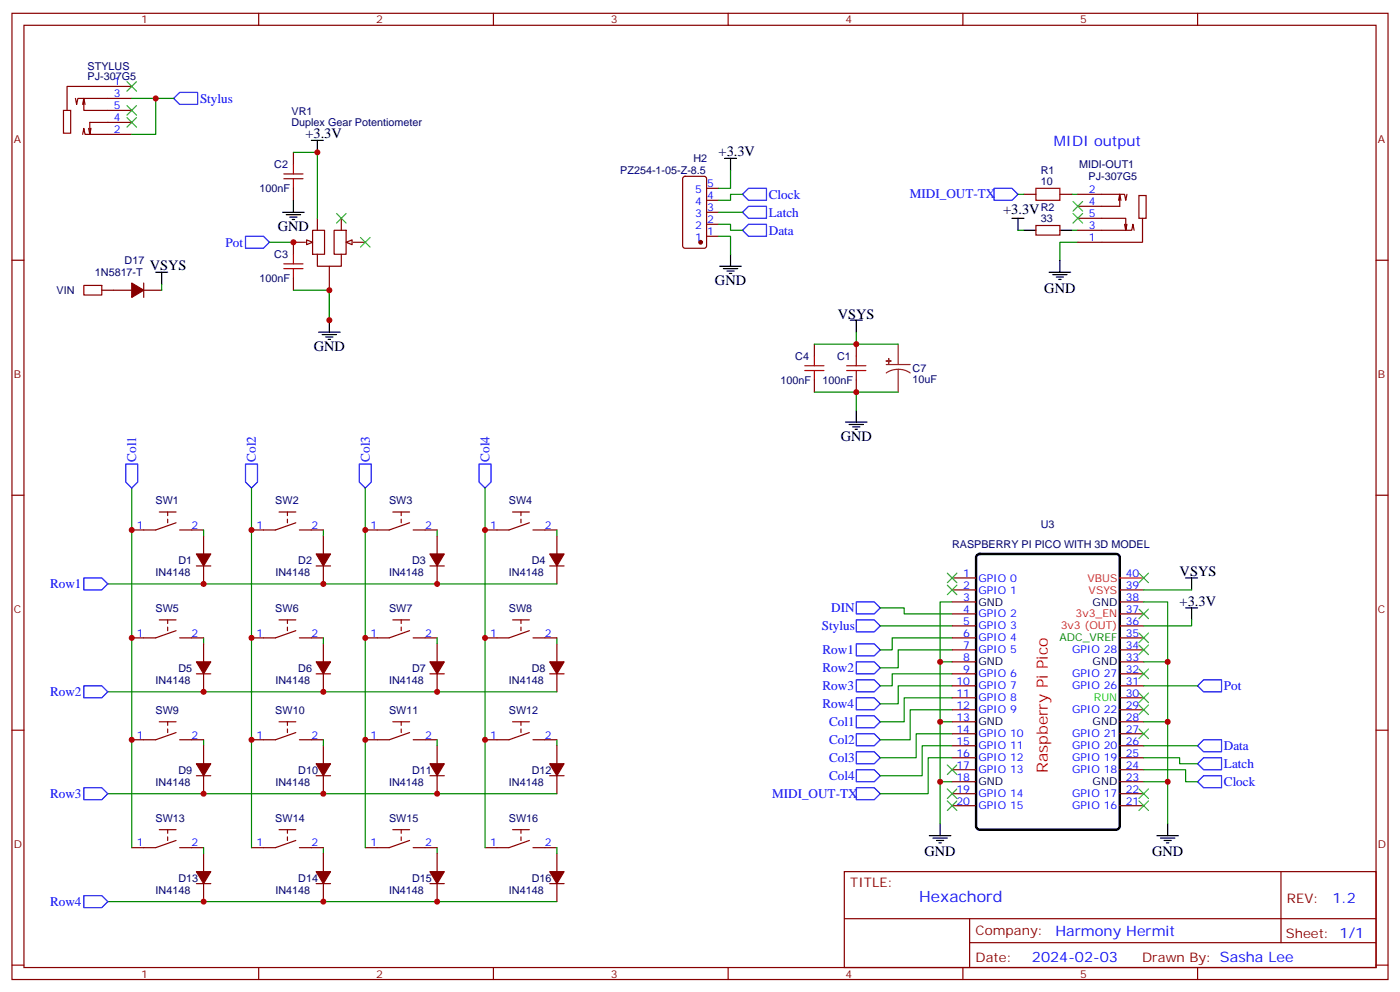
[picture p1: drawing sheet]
<svg xmlns="http://www.w3.org/2000/svg" width="412mm" height="292mm" viewBox="0 0 412 292" stroke-linecap="round" stroke-linejoin="round" font-family="sans-serif">
<g fill="none" stroke="#870000" stroke-width=".35">
<path d="M3.5 3.9h405.4v284.4h-405.4zM7.1 7.4h398.2v277.3h-398.2zM76.2 3.9v3.5M145.3 3.9v3.5M214.5 3.9v3.5M283.6 3.9v3.5M352.8 3.9v3.5M18.7 32.5h2.1v6.7h-2.1zM22.2 29l.4 1.7 .3-1.7h15.9M24.3 30.7l.4-1.7v3.5h14.1M24.3 39.5l.4-1.7 .3 1.7h13.8M24.7 29l.3 1.7"/>
<path d="M26.1 37.8l.4 1.7M38.8 36h-12.3v3.5l.3-1.7M38.8 25.4h-19v7.1M301.6 57.2h3.6M312.2 57.2h3.5M317.5 57.2h13.8l.3 1.7 .4-1.7M329.5 58.9l.3-1.7v3.5h-12.3M329.8 57.2l.4 1.7M335.5 57.5h2.1v6.7h-2.1zM3.5 76.6h3.6M305.2 66.4h7v2.8h-7zM317.5 67.8h15.9l.3-1.8 .4 1.8"/>
<path d="M317.5 64.2h14.1v3.6l.4-1.8M331.3 66l.3 1.8M336.5 64.2v7.1h-19M405.3 76.6h3.6M24.7 84h5.3v2.8h-5.3zM30 85.4h8.8M42.3 85.4h5.3M42.3 83.3v4.2M3.5 145.7h3.6M46.9 150.7h5M49.4 150.7v1M49.4 152.8v1"/>
<path d="M51.9 153.8l-6 2.2h-7.1M52.9 156h7.1M60 157.7v5.3M82.2 150.7h4.9M84.7 150.7v1M84.7 152.8v1M87.1 153.8l-6 2.2h-7M88.2 156h7M95.2 157.7v5.3M115.7 150.7h4.9M118.2 150.7v1M118.2 152.8v1"/>
<path d="M120.6 153.8l-5.9 2.2h-7.1M121.7 156h7.1M128.8 157.7v5.3M151 150.7h4.9M153.5 150.7v1M153.5 152.8v1M155.9 153.8l-6 2.2h-7M157 156h7M164 157.7v5.3M405.3 145.7h3.6M57.9 166.5h4.2M60 166.5v5.3"/>
<path d="M93.1 166.5h4.3M95.2 166.5v5.3M126.6 166.5h4.3M128.8 166.5v5.3M161.9 166.5h4.3M164 166.5v5.3M280.5 170.1h7M280.5 173.6h7M280.5 177.1h7M329.8 173.6h7.1M329.8 177.1h7.1M46.9 182.4h5"/>
<path d="M49.4 182.4v1.1M49.4 184.5v1.1M51.9 185.6l-6 2.1h-7.1M52.9 187.7h7.1M57.9 198.3h4.2M60 189.5v5.3M60 198.3v5.3M82.2 182.4h4.9M84.7 182.4v1.1M84.7 184.5v1.1M87.1 185.6l-6 2.1h-7M88.2 187.7h7"/>
<path d="M93.1 198.3h4.3M95.2 189.5v5.3M95.2 198.3v5.3M115.7 182.4h4.9M118.2 182.4v1.1M118.2 184.5v1.1M120.6 185.6l-5.9 2.1h-7.1M121.7 187.7h7.1M126.6 198.3h4.3M128.8 189.5v5.3M128.8 198.3v5.3M151 182.4h4.9"/>
<path d="M153.5 182.4v1.1M153.5 184.5v1.1M155.9 185.6l-6 2.1h-7M157 187.7h7M161.9 198.3h4.3M164 189.5v5.3M164 198.3v5.3M280.5 180.7h7M280.5 184.2h7M280.5 187.7h7M280.5 191.2h7M280.5 194.8h7"/>
<path d="M280.5 198.3h7M329.8 180.7h7.1M329.8 184.2h7.1M329.8 187.7h7.1M329.8 191.2h7.1M329.8 194.8h7.1M329.8 198.3h7.1M3.5 214.9h3.6M46.9 212.4h5M49.4 212.4v1.1M49.4 214.5v1.1M51.9 215.6l-6 2.1h-7.1"/>
<path d="M52.9 217.7h7.1M60 219.5v5.3M82.2 212.4h4.9M84.7 212.4v1.1M84.7 214.5v1.1M87.1 215.6l-6 2.1h-7M88.2 217.7h7M95.2 219.5v5.3M115.7 212.4h4.9M118.2 212.4v1.1M118.2 214.5v1.1M120.6 215.6l-5.9 2.1h-7.1"/>
<path d="M121.7 217.7h7.1M128.8 219.5v5.3M151 212.4h4.9M153.5 212.4v1.1M153.5 214.5v1.1M155.9 215.6l-6 2.1h-7M157 217.7h7M164 219.5v5.3M280.5 201.8h7M280.5 205.4h7M280.5 208.9h7M280.5 212.4h7"/>
<path d="M280.5 215.9h7M280.5 219.5h7M329.8 201.8h7.1M329.8 205.4h7.1M329.8 208.9h7.1M329.8 212.4h7.1M329.8 215.9h7.1M329.8 219.5h7.1M405.3 214.9h3.6M57.9 228.3h4.2M60 228.3v5.3M93.1 228.3h4.3"/>
<path d="M95.2 228.3v5.3M126.6 228.3h4.3M128.8 228.3v5.3M161.9 228.3h4.3M164 228.3v5.3M280.5 223h7M280.5 226.5h7M280.5 230h7M280.5 233.6h7M280.5 237.1h7M329.8 223h7.1M329.8 226.5h7.1"/>
<path d="M329.8 230h7.1M329.8 233.6h7.1M329.8 237.1h7.1M46.9 244.2h5M49.4 244.2v1M49.4 246.3v1M51.9 247.3l-6 2.1h-7.1M52.9 249.4h7.1M60 251.2v5.3M82.2 244.2h4.9M84.7 244.2v1M84.7 246.3v1"/>
<path d="M87.1 247.3l-6 2.1h-7M88.2 249.4h7M95.2 251.2v5.3M115.7 244.2h4.9M118.2 244.2v1M118.2 246.3v1M120.6 247.3l-5.9 2.1h-7.1M121.7 249.4h7.1M128.8 251.2v5.3M151 244.2h4.9M153.5 244.2v1M153.5 246.3v1"/>
<path d="M155.9 247.3l-6 2.1h-7M157 249.4h7M164 251.2v5.3M248.7 256.5h156.6v28.2h-156.6zM377.3 256.5v20.9M57.9 260h4.2M60 260v5.3M93.1 260h4.3M95.2 260v5.3M126.6 260h4.3M128.8 260v5.3M161.9 260h4.3"/>
<path d="M164 260v5.3M248.7 270.4h156.5M285.6 277.4h119.6M285.6 270.4v14.1M3.5 284h3.6M76.2 284.7v3.6M145.3 284.7v3.6M214.5 284.7v3.6M283.6 284.7v3.6M352.8 284.7v3.6M405.3 284h3.6"/>
</g>
<path d="M287.7 163.5l.9-.5h40.2l.6 .2 .4 .5v79.4l-.2 .6-.5 .4-40.5 .1-.7-.3-.3-.5-.1-79.3z" fill="none" stroke="#000" stroke-width=".71"/>
<path d="M329.8 170.1h7.1" fill="none" stroke="#f00" stroke-width=".35"/>
<g fill="#870000" stroke="#870000" stroke-width=".35">
<path d="M57.9 163h4.2l-2.1 3.5z"/>
<path d="M57.9 194.8h4.2l-2.1 3.5z"/>
<path d="M57.9 256.5h4.2l-2.1 3.5z"/>
<path d="M57.9 224.8h4.2l-2.1 3.5z"/>
<path d="M93.1 224.8h4.3l-2.2 3.5z"/>
<path d="M93.1 256.5h4.3l-2.2 3.5z"/>
<path d="M93.1 194.8h4.3l-2.2 3.5z"/>
<path d="M93.1 163h4.3l-2.2 3.5z"/>
<path d="M161.9 163h4.3l-2.2 3.5z"/>
<path d="M161.9 194.8h4.3l-2.2 3.5z"/>
<path d="M161.9 256.5h4.3l-2.2 3.5z"/>
<path d="M161.9 224.8h4.3l-2.2 3.5z"/>
<path d="M126.6 224.8h4.3l-2.1 3.5z"/>
<path d="M126.6 256.5h4.3l-2.1 3.5z"/>
<path d="M126.6 194.8h4.3l-2.1 3.5z"/>
<path d="M126.6 163h4.3l-2.1 3.5z"/>
<path d="M38.8 83.3l3.5 2.1-3.5 2.1z"/>
</g>
<g fill="none" stroke="#008700" stroke-width=".35">
<path d="M38.8 29h7.1v10.5h-7.1M45.9 29h5.3M299.9 57.2h1.7M315.7 57.2h1.8M299.9 67.8h1.7M315.7 67.8h1.8M317.5 71.3h-5.3v5.3M47.6 83.6v1.8M38.8 143.6v105.8M60 156v1.7M74.1 143.6v105.8M95.2 156v1.7"/>
<path d="M107.6 143.6v105.8M128.8 156v1.7M142.9 143.6v105.8M164 156v1.7M31.7 171.8h132.3M280.5 177.1h-3.6v52.9h3.6M336.9 177.1h7.1v52.9h-7.1M336.9 173.6h14.1M60 187.7v1.8M95.2 187.7v1.8M128.8 187.7v1.8M164 187.7v1.8"/>
<path d="M276.9 194.8h3.6M280.5 187.7h-17.7v3.5h-3.5M280.5 191.2h-15.9v5.3h-5.3M280.5 198.3h-17.7v3.5h-3.5M336.9 194.8h7.1M351 182.4v1.8h-14.1M31.7 203.6h132.3M60 217.7v1.8M95.2 217.7v1.8M128.8 217.7v1.8M164 217.7v1.8M276.9 212.4h3.6"/>
<path d="M280.5 201.8h-15.9v5.3h-5.3M280.5 205.4h-14.2v7h-7M280.5 208.9h-12.4v8.8h-8.8M280.5 215.9h-10.6v7.1h-10.6M280.5 219.5h-8.9v8.8h-12.3M336.9 212.4h7.1M336.9 219.5h15.9M31.7 233.6h132.3M280.5 223h-7.1v10.6h-14.1M336.9 223h10.6v1.8h5.3M336.9 226.5h12.3v3.5h3.6M344 230v12.4"/>
<path d="M60 249.4v1.8M95.2 249.4v1.8M128.8 249.4v1.8M164 249.4v1.8M31.7 265.3h132.3"/>
</g>
<g fill="none" stroke="#000" stroke-width=".35">
<path d="M298.1 64.2h3.5M299.9 64.2v3.6M301.6 67.8h3.6M312.2 76.6v3.5M312.2 67.8h3.5M45.9 80.1h3.5M47.6 80.1v3.5M309 80.1h6.4M310.1 80.8h4.2M311.1 81.5h2.2M311.9 82.2h.7M349.2 178.9h3.6"/>
<path d="M349.2 170.1h3.6M351 170.1v3.5M351 178.9v3.5M340.8 245.9h6.3M341.8 246.6h4.3M342.9 247.3h2.1M343.6 248h.7M344 242.4v3.5"/>
</g>
<g fill="none" stroke="#00f" stroke-width=".35">
<path d="M52.9 27.2h5.3v3.5h-5.3l-1.7-1.7zM292.8 55.4h5.3l1.8 1.8-1.8 1.7h-5.3zM37 136.6h3.6v5.3l-1.8 1.7-1.8-1.7zM72.3 136.6h3.5v5.3l-1.7 1.7-1.8-1.7zM105.8 136.6h3.6v5.3l-1.8 1.7-1.8-1.7zM141.1 136.6h3.5v5.3l-1.7 1.7-1.8-1.7zM24.7 170.1h5.3l1.7 1.7-1.7 1.8h-5.3zM252.2 189.5h5.3l1.8 1.7-1.8 1.8h-5.3zM252.2 194.8h5.3l1.8 1.7-1.8 1.8h-5.3zM252.2 182.4h5.3l1.8 1.8-1.8 1.7h-5.3zM24.7 201.8h5.3l1.7 1.8-1.7 1.8h-5.3zM252.2 200.1h5.3l1.8 1.7-1.8 1.8h-5.3z"/>
<path d="M252.2 205.4h5.3l1.8 1.7-1.8 1.8h-5.3zM252.2 210.6h5.3l1.8 1.8-1.8 1.8h-5.3zM252.2 215.9h5.3l1.8 1.8-1.8 1.8h-5.3zM354.5 217.7h5.3v3.5h-5.3l-1.7-1.7zM24.7 231.8h5.3l1.7 1.8-1.7 1.7h-5.3zM252.2 231.8h5.3l1.8 1.8-1.8 1.7h-5.3zM252.2 221.2h5.3l1.8 1.8-1.8 1.8h-5.3zM252.2 226.5h5.3l1.8 1.8-1.8 1.7h-5.3zM352.8 224.8l1.7-1.8h5.3v3.5h-5.3zM354.5 228.3h5.3v3.5h-5.3l-1.7-1.8zM24.7 263.6h5.3l1.7 1.7-1.7 1.8h-5.3z"/>
</g>
<path d="M305.2 55.4h7v3.5h-7z" fill="none" stroke="#a10000" stroke-width=".35"/>
<g fill="none" stroke="#3c3" stroke-width=".35">
<path d="M37.4 24l2.8 2.8M37.4 31.1l2.8 2.8M37.4 34.6l2.8 2.8M40.2 24l-2.8 2.8M40.2 31.1l-2.8 2.8M40.2 34.6l-2.8 2.8M316.1 59.3l2.8 2.8M318.9 59.3l-2.8 2.8M316.1 62.8l2.8 2.9M318.9 62.8l-2.8 2.9M279 168.7l2.9 2.8M281.9 168.7l-2.9 2.8"/>
<path d="M335.5 179.2l2.8 2.9M335.5 168.7l2.8 2.8M338.3 179.2l-2.8 2.9M338.3 168.7l-2.8 2.8M335.5 196.9l2.8 2.8M335.5 189.8l2.8 2.9M335.5 186.3l2.8 2.8M338.3 196.9l-2.8 2.8M338.3 189.8l-2.8 2.9M338.3 186.3l-2.8 2.8M335.5 214.5l2.8 2.8M335.5 207.5l2.8 2.8"/>
<path d="M335.5 203.9l2.8 2.9M338.3 214.5l-2.8 2.8M338.3 207.5l-2.8 2.8M338.3 203.9l-2.8 2.9M279 235.7l2.9 2.8M279 232.2l2.9 2.8M279 225.1l2.9 2.8M281.9 235.7l-2.9 2.8M281.9 232.2l-2.9 2.8M281.9 225.1l-2.9 2.8M335.5 232.2l2.8 2.8M338.3 232.2l-2.8 2.8"/>
</g>
<path d="M90.3 70.6l1.8 .7-1.8 .7z" fill="#f0f0f0" stroke="#870000" stroke-width=".35"/>
<path d="M86.4 71.3h3.6M93.5 64.2v3.6M100.5 64.2v3.6M104.1 71.3h3.5" fill="none" stroke="#900" stroke-width=".35"/>
<path d="M92.1 67.8h3.5v7h-3.5zM98.4 67.8h3.6v7h-3.6z" fill="none" stroke="#870000" stroke-width=".35"/>
<path d="M102 71.3l1.7-.7v1.4z" fill="#f0f0f0" stroke="#870000" stroke-width=".35"/>
<path d="M93.5 74.8v3.6h7v-3.6" fill="none" stroke="#900" stroke-width=".35"/>
<g fill="none" stroke="#870000" stroke-width=".35">
<path d="M86.4 44.8v3.6M86.4 55.4v3.5M201.3 52.1l.5-.2h5.6l.7 .4v20.1l-.4 .6-5.9 .1-.7-.5v-20zM208.1 58.9h3.6M208.1 55.4h3.6M86.4 71.3v3.5M97 78.4v7M208.1 69.5h3.6M208.1 66h3.6M208.1 62.5h3.6M86.4 81.9v3.5M239.9 101.3v3.5"/>
<path d="M239.9 111.9v3.5M252.2 101.3v3.5M252.2 111.9v3.5"/>
</g>
<g fill="none" stroke="#a10000" stroke-width=".35">
<path d="M83.6 51.2h5.7M83.6 52.6h5.7M86.4 48.4v2.8M86.4 52.6v2.8M83.6 77.6h5.7M83.6 79.1h5.7M86.4 74.8v2.8M86.4 79.1v2.8M237.1 107.6h5.6M237.1 109h5.6M239.9 104.8v2.8M239.9 109v2.9"/>
<path d="M249.4 107.6h5.7M249.4 109h5.7M252.2 104.8v2.8M252.2 109v2.9"/>
</g>
<g fill="none" stroke="#000" stroke-width=".35">
<path d="M86.4 58.9v3.6M91.7 41.3h3.5M93.5 41.3v3.5M213.4 46.6h3.6M215.2 46.6v3.5M83.3 62.5h6.3M84.3 63.2h4.2M85.4 63.9h2.1M86.1 64.6h.7M212 78.4h6.4M213.1 79.1h4.2M214.1 79.8h2.2"/>
<path d="M215.2 74.8v3.6M93.8 97.8h6.4M94.9 98.5h4.2M96 99.2h2.1M96.7 99.9h.7M97 94.2v3.6M214.8 80.5h.7M250.5 94.2h3.5M252.2 94.2v3.6M249.1 124.2h6.3M250.1 124.9h4.3M251.2 125.6h2.1"/>
<path d="M251.9 126.3h.7M252.2 120.7v3.5M273.8 245.9h6.3M274.8 246.6h4.2M275.9 247.3h2.1M276.6 248h.7M276.9 242.4v3.5"/>
</g>
<g fill="none" stroke="#008700" stroke-width=".35">
<path d="M86.4 44.8h7.1v19.4M215.2 50.1v5.3h-3.5M218.7 57.2h-3.5v1.7h-3.5M79.4 71.3h7M211.7 69.5h3.5v5.3M211.7 66h3.5v1.8h3.5M211.7 62.5h7M86.4 85.4h10.6v8.8v-8.8M252.2 97.8v3.5M239.9 115.4h24.7M239.9 101.3h24.7M252.2 115.4v5.3"/>
<path d="M259.3 178.9h7v1.8h14.2M259.3 184.2h21.2M336.9 201.8h15.9M276.9 230v12.4"/>
</g>
<path d="M99.1 62.8l2.9 2.9M102 62.8l-2.9 2.9M106.2 69.9l2.8 2.8M109 69.9l-2.8 2.8M279 172.2l2.9 2.8M281.9 172.2l-2.9 2.8M335.5 235.7l2.8 2.8M338.3 235.7l-2.8 2.8" fill="none" stroke="#3c3" stroke-width=".35"/>
<circle cx="206.4" cy="71.3" r=".53" fill="#870000" stroke="#870000" stroke-width=".35"/>
<path d="M218.7 57.2l1.8-1.8h5.3v3.5h-5.3zM72.3 69.5h5.3l1.8 1.8-1.8 1.8h-5.3zM218.7 62.5l1.8-1.8h5.3v3.5h-5.3zM218.7 67.8l1.8-1.8h5.3v3.5h-5.3zM252.2 177.1h5.3l1.8 1.8-1.8 1.8h-5.3zM352.8 201.8l1.7-1.7h5.3v3.5h-5.3z" fill="none" stroke="#00f" stroke-width=".35"/>
<path d="M261.1 107.3h7M264.6 108.7l1.8 .2 1.7 .8M264.6 108.7l-1.9 .2-1.6 .8M264.6 101.3v6M264.6 108.7v6.7" fill="none" stroke="#8c2424" stroke-width=".35"/>
<g fill="#8c2424" stroke="#8c2424" stroke-width=".35">
<path d="M261.1 106.2l1.4 .1z"/>
<path d="M261.8 105.5v1.4z"/>
</g>
<g fill="#c00">
<circle cx="38.8" cy="187.7" r=".88"/>
<circle cx="38.8" cy="217.7" r=".88"/>
<circle cx="95.3" cy="265.3" r=".88"/>
<circle cx="128.8" cy="265.3" r=".88"/>
<circle cx="60" cy="265.3" r=".88"/>
<circle cx="38.8" cy="156" r=".88"/>
<circle cx="74.1" cy="217.7" r=".88"/>
<circle cx="74.1" cy="187.7" r=".88"/>
<circle cx="74.1" cy="156" r=".88"/>
<circle cx="107.6" cy="217.7" r=".88"/>
<circle cx="107.6" cy="187.7" r=".88"/>
<circle cx="107.6" cy="156" r=".88"/>
<circle cx="142.9" cy="156" r=".88"/>
<circle cx="142.9" cy="187.7" r=".88"/>
<circle cx="142.9" cy="217.7" r=".88"/>
<circle cx="45.9" cy="29" r=".88"/>
<circle cx="344" cy="212.4" r=".88"/>
<circle cx="344" cy="194.8" r=".88"/>
<circle cx="344" cy="230" r=".88"/>
<circle cx="276.9" cy="194.8" r=".88"/>
<circle cx="276.9" cy="212.4" r=".88"/>
<circle cx="60" cy="171.8" r=".88"/>
<circle cx="128.8" cy="171.8" r=".88"/>
<circle cx="95.3" cy="171.8" r=".88"/>
<circle cx="60" cy="203.6" r=".88"/>
<circle cx="128.8" cy="203.6" r=".88"/>
<circle cx="95.3" cy="203.6" r=".88"/>
<circle cx="60" cy="233.6" r=".88"/>
<circle cx="128.8" cy="233.6" r=".88"/>
<circle cx="95.3" cy="233.6" r=".88"/>
<circle cx="93.5" cy="44.8" r=".88"/>
<circle cx="97" cy="94.2" r=".88"/>
<circle cx="97" cy="85.4" r=".88"/>
<circle cx="86.4" cy="71.3" r=".88"/>
<circle cx="276.9" cy="230" r=".88"/>
<circle cx="252.2" cy="115.4" r=".88"/>
<circle cx="252.2" cy="101.3" r=".88"/>
</g>
<text font-size="4.6" fill="#f00" x="308.7" y="227.5" transform="rotate(-90 308.7 227.5)">Raspberry Pi Pico</text>
<text font-size="4.6" fill="#00f" x="270.8" y="265.5">Hexachord</text>
<g font-size="4.2">
<text x="90" y="40.6">+3.3V</text>
<text x="211.7" y="45.9">+3.3V</text>
<text x="295.5" y="63.1">+3.3V</text>
<text x="81.8" y="68.1">GND</text>
<text x="44.1" y="79.4">VSYS</text>
<text x="210.6" y="84">GND</text>
<text x="307.6" y="86.1">GND</text>
<text x="246.8" y="93.9">VSYS</text>
<text x="92.4" y="103.4">GND</text>
<text x="247.6" y="129.9">GND</text>
<text x="347.5" y="169.4">VSYS</text>
<text x="347.5" y="178.2">+3.3V</text>
<text x="272.3" y="251.9">GND</text>
<text x="339.4" y="251.9">GND</text>
</g>
<g font-size="4.2" fill="#00f">
<text x="310.4" y="43.1">MIDI output</text>
<text x="392.5" y="265.8">1.2</text>
<text x="310.9" y="275.3">Harmony Hermit</text>
<text x="304" y="283.1">2024-02-03</text>
</g>
<g font-size="3.9" fill="#00f">
<text x="58.9" y="30.2">Stylus</text>
<text x="226.5" y="58.4">Clock</text>
<text x="268" y="58.4">MIDI_OUT-TX</text>
<text x="226.5" y="63.7">Latch</text>
<text x="226.5" y="69">Data</text>
<text x="66.5" y="72.6">Pot</text>
<text x="40.1" y="135.9" transform="rotate(-90 40.1 135.9)">Col1</text>
<text x="75.4" y="135.9" transform="rotate(-90 75.4 135.9)">Col2</text>
<text x="108.9" y="135.9" transform="rotate(-90 108.9 135.9)">Col3</text>
<text x="144.2" y="135.9" transform="rotate(-90 144.2 135.9)">Col4</text>
<text x="14.8" y="173.1">Row1</text>
<text x="242.1" y="185.4">Stylus</text>
<text x="244.8" y="180.1">DIN</text>
<text x="242.3" y="192.5">Row1</text>
<text x="242.3" y="197.8">Row2</text>
<text x="242.3" y="203.1">Row3</text>
<text x="360.5" y="203.1">Pot</text>
<text x="14.8" y="204.9">Row2</text>
<text x="242.3" y="208.4">Row4</text>
<text x="244.2" y="213.7">Col1</text>
<text x="244.2" y="219">Col2</text>
<text x="360.5" y="220.7">Data</text>
<text x="244.2" y="224.3">Col3</text>
<text x="360.5" y="226">Latch</text>
<text x="244.2" y="229.6">Col4</text>
<text x="360.5" y="231.3">Clock</text>
<text x="14.8" y="234.8">Row3</text>
<text x="227.4" y="234.8">MIDI_OUT-TX</text>
<text x="14.8" y="266.6">Row4</text>
</g>
<g font-size="3.9" fill="#800">
<text x="250.5" y="261.1">TITLE:</text>
<text x="379.1" y="265.8">REV:</text>
<text x="287.4" y="275.3">Company:</text>
<text x="378.7" y="275.9">Sheet: 1/1</text>
<text x="287.4" y="283">Date:</text>
<text x="336.4" y="283.1">Drawn By: Sasha Lee</text>
</g>
<g font-size="3.2" fill="#800">
<text x="41.6" y="6.9">1</text>
<text x="110.8" y="6.9">2</text>
<text x="179.9" y="6.9">3</text>
<text x="249.1" y="6.9">4</text>
<text x="318.2" y="6.9">5</text>
<text x="4.1" y="42">A</text>
<text x="405.9" y="42">A</text>
<text x="4.1" y="111.2">B</text>
<text x="405.9" y="111.2">B</text>
<text x="4.1" y="180.3">C</text>
<text x="405.9" y="180.3">C</text>
<text x="4.1" y="249.4">D</text>
<text x="405.9" y="249.4">D</text>
<text x="41.6" y="287.7">1</text>
<text x="110.8" y="287.7">2</text>
<text x="179.9" y="287.7">3</text>
<text x="249.1" y="287.7">4</text>
<text x="318.2" y="287.7">5</text>
</g>
<g font-size="3.2" fill="#000080">
<text x="25.8" y="23.7">PJ-307G5</text>
<text x="25.8" y="20.5">STYLUS</text>
<text x="85.9" y="34">VR1</text>
<text x="85.9" y="37.1">Duplex Gear Potentiometer</text>
<text x="204.3" y="47.7">H2</text>
<text x="80.8" y="49.5">C2</text>
<text x="182.7" y="51.3">PZ254-1-05-Z-8.5</text>
<text x="306.6" y="51.2">R1</text>
<text x="317.9" y="49.5">MIDI-OUT1</text>
<text x="320.7" y="53">PJ-307G5</text>
<text x="76.5" y="56.6">100nF</text>
<text x="306.6" y="54.4">10</text>
<text x="306.6" y="65.3">33</text>
<text x="306.6" y="62.1">R2</text>
<text x="36.7" y="77.7">D17</text>
<text x="80.8" y="76">C3</text>
<text x="28" y="81.3">1N5817-T</text>
<text x="76.5" y="83">100nF</text>
<text x="16.7" y="86.6">VIN</text>
<text x="234.3" y="106">C4</text>
<text x="246.6" y="106">C1</text>
<text x="229.9" y="113">100nF</text>
<text x="242.3" y="113">100nF</text>
<text x="268.8" y="112.7">10uF</text>
<text x="268.8" y="109.5">C7</text>
<text x="45.8" y="148.3">SW1</text>
<text x="81.1" y="148.3">SW2</text>
<text x="114.6" y="148.3">SW3</text>
<text x="149.9" y="148.3">SW4</text>
<text x="306.6" y="155.3">U3</text>
<text x="280.5" y="161.3">RASPBERRY PI PICO WITH 3D MODEL</text>
<text x="52.6" y="165.9">D1</text>
<text x="87.9" y="165.9">D2</text>
<text x="121.4" y="165.9">D3</text>
<text x="156.6" y="165.9">D4</text>
<text x="45.8" y="169.5">IN4148</text>
<text x="81.1" y="169.5">IN4148</text>
<text x="114.6" y="169.5">IN4148</text>
<text x="149.9" y="169.5">IN4148</text>
<text x="45.8" y="180">SW5</text>
<text x="81.1" y="180">SW6</text>
<text x="114.6" y="180">SW7</text>
<text x="149.9" y="180">SW8</text>
<text x="52.6" y="197.7">D5</text>
<text x="87.9" y="197.7">D6</text>
<text x="121.4" y="197.7">D7</text>
<text x="156.6" y="197.7">D8</text>
<text x="45.8" y="201.2">IN4148</text>
<text x="81.1" y="201.2">IN4148</text>
<text x="114.6" y="201.2">IN4148</text>
<text x="149.9" y="201.2">IN4148</text>
<text x="45.8" y="210">SW9</text>
<text x="81.1" y="210">SW10</text>
<text x="114.6" y="210">SW11</text>
<text x="149.9" y="210">SW12</text>
<text x="52.6" y="227.7">D9</text>
<text x="87.9" y="227.7">D10</text>
<text x="121.4" y="227.7">D11</text>
<text x="156.6" y="227.7">D12</text>
<text x="45.8" y="231.2">IN4148</text>
<text x="81.1" y="231.2">IN4148</text>
<text x="114.6" y="231.2">IN4148</text>
<text x="149.9" y="231.2">IN4148</text>
<text x="45.8" y="241.8">SW13</text>
<text x="81.1" y="241.8">SW14</text>
<text x="114.6" y="241.8">SW15</text>
<text x="149.9" y="241.8">SW16</text>
<text x="45.8" y="262.9">IN4148</text>
<text x="52.6" y="259.4">D13</text>
<text x="81.1" y="262.9">IN4148</text>
<text x="87.9" y="259.4">D14</text>
<text x="114.6" y="262.9">IN4148</text>
<text x="121.4" y="259.4">D15</text>
<text x="149.9" y="262.9">IN4148</text>
<text x="156.6" y="259.4">D16</text>
</g>
<g font-size="3.2" fill="#00f">
<text x="33.5" y="28.6">3</text>
<text x="33.5" y="25.1">1</text>
<text x="33.5" y="35.7">4</text>
<text x="33.5" y="32.1">5</text>
<text x="33.5" y="39.2">2</text>
<text x="204.8" y="56.8">5</text>
<text x="208.3" y="58.6">4</text>
<text x="208.3" y="55.1">5</text>
<text x="320.8" y="56.8">2</text>
<text x="204.8" y="63.9">3</text>
<text x="204.8" y="60.4">4</text>
<text x="208.3" y="65.7">2</text>
<text x="208.3" y="62.1">3</text>
<text x="320.8" y="60.4">4</text>
<text x="320.8" y="63.9">5</text>
<text x="204.8" y="70.9">1</text>
<text x="204.8" y="67.4">2</text>
<text x="208.3" y="69.2">1</text>
<text x="320.8" y="67.4">3</text>
<text x="320.8" y="70.9">1</text>
<text x="40.3" y="155.6">1</text>
<text x="56.4" y="155.6">2</text>
<text x="75.6" y="155.6">1</text>
<text x="91.7" y="155.6">2</text>
<text x="109.1" y="155.6">1</text>
<text x="125.2" y="155.6">2</text>
<text x="144.4" y="155.6">1</text>
<text x="160.5" y="155.6">2</text>
<text x="283.7" y="169.7">1</text>
<text x="283.7" y="173.2">2</text>
<text x="288.2" y="171.1">GPIO 0</text>
<text x="331.6" y="173.2">39</text>
<text x="331.6" y="169.7">40</text>
<text x="283.7" y="176.8">3</text>
<text x="288.2" y="174.7">GPIO 1</text>
<text x="331.6" y="176.8">38</text>
<text x="283.7" y="180.3">4</text>
<text x="283.7" y="183.8">5</text>
<text x="288.2" y="181.7">GPIO 2</text>
<text x="288.2" y="185.2">GPIO 3</text>
<text x="331.6" y="183.8">36</text>
<text x="331.6" y="180.3">37</text>
<text x="40.3" y="187.4">1</text>
<text x="56.4" y="187.4">2</text>
<text x="75.6" y="187.4">1</text>
<text x="91.7" y="187.4">2</text>
<text x="109.1" y="187.4">1</text>
<text x="125.2" y="187.4">2</text>
<text x="144.4" y="187.4">1</text>
<text x="160.5" y="187.4">2</text>
<text x="283.7" y="187.4">6</text>
<text x="283.7" y="190.9">7</text>
<text x="288.2" y="188.8">GPIO 4</text>
<text x="331.6" y="190.9">34</text>
<text x="331.6" y="187.4">35</text>
<text x="283.7" y="194.4">8</text>
<text x="283.7" y="197.9">9</text>
<text x="288.2" y="192.3">GPIO 5</text>
<text x="315.8" y="192.3">GPIO 28</text>
<text x="331.6" y="197.9">32</text>
<text x="331.6" y="194.4">33</text>
<text x="281.7" y="201.5">10</text>
<text x="288.2" y="199.4">GPIO 6</text>
<text x="288.2" y="202.9">GPIO 7</text>
<text x="315.8" y="202.9">GPIO 26</text>
<text x="315.8" y="199.4">GPIO 27</text>
<text x="331.6" y="201.5">31</text>
<text x="281.7" y="205">11</text>
<text x="281.7" y="208.5">12</text>
<text x="288.2" y="206.4">GPIO 8</text>
<text x="288.2" y="209.9">GPIO 9</text>
<text x="315.8" y="209.9">GPIO 22</text>
<text x="331.6" y="208.5">29</text>
<text x="331.6" y="205">30</text>
<text x="281.7" y="212.1">13</text>
<text x="281.7" y="215.6">14</text>
<text x="331.6" y="215.6">27</text>
<text x="331.6" y="212.1">28</text>
<text x="40.3" y="217.3">1</text>
<text x="56.4" y="217.3">2</text>
<text x="75.6" y="217.3">1</text>
<text x="91.7" y="217.3">2</text>
<text x="109.1" y="217.3">1</text>
<text x="125.2" y="217.3">2</text>
<text x="144.4" y="217.3">1</text>
<text x="160.5" y="217.3">2</text>
<text x="281.7" y="219.1">15</text>
<text x="288.2" y="217">GPIO 10</text>
<text x="288.2" y="220.5">GPIO 11</text>
<text x="315.8" y="220.5">GPIO 20</text>
<text x="315.8" y="217">GPIO 21</text>
<text x="331.6" y="219.1">26</text>
<text x="281.7" y="222.6">16</text>
<text x="281.7" y="226.2">17</text>
<text x="288.2" y="224">GPIO 12</text>
<text x="288.2" y="227.6">GPIO 13</text>
<text x="315.8" y="227.6">GPIO 18</text>
<text x="315.8" y="224">GPIO 19</text>
<text x="331.6" y="226.2">24</text>
<text x="331.6" y="222.6">25</text>
<text x="281.7" y="229.7">18</text>
<text x="281.7" y="233.2">19</text>
<text x="331.6" y="233.2">22</text>
<text x="331.6" y="229.7">23</text>
<text x="281.7" y="236.7">20</text>
<text x="288.2" y="234.6">GPIO 14</text>
<text x="288.2" y="238.2">GPIO 15</text>
<text x="315.8" y="238.2">GPIO 16</text>
<text x="315.8" y="234.6">GPIO 17</text>
<text x="331.6" y="236.7">21</text>
<text x="40.3" y="249.1">1</text>
<text x="56.4" y="249.1">2</text>
<text x="75.6" y="249.1">1</text>
<text x="91.7" y="249.1">2</text>
<text x="109.1" y="249.1">1</text>
<text x="125.2" y="249.1">2</text>
<text x="144.4" y="249.1">1</text>
<text x="160.5" y="249.1">2</text>
</g>
<g font-size="3.2" fill="#f00">
<text x="320.3" y="171.1">VBUS</text>
<text x="320.7" y="174.7">VSYS</text>
<text x="312.5" y="185.2">3v3 (OUT)</text>
<text x="316.8" y="181.7">3v3_EN</text>
</g>
<g font-size="3.2">
<text x="288.2" y="178.2">GND</text>
<text x="321.9" y="178.2">GND</text>
<text x="288.2" y="195.8">GND</text>
<text x="321.9" y="195.8">GND</text>
<text x="288.2" y="213.5">GND</text>
<text x="321.9" y="213.5">GND</text>
<text x="288.2" y="231.1">GND</text>
<text x="321.9" y="231.1">GND</text>
</g>
<text font-size="3.2" fill="#060" x="312.1" y="188.8">ADC_VREF</text>
<text font-size="3.2" fill="#0f0" x="322.2" y="206.4">RUN</text>
</svg>
